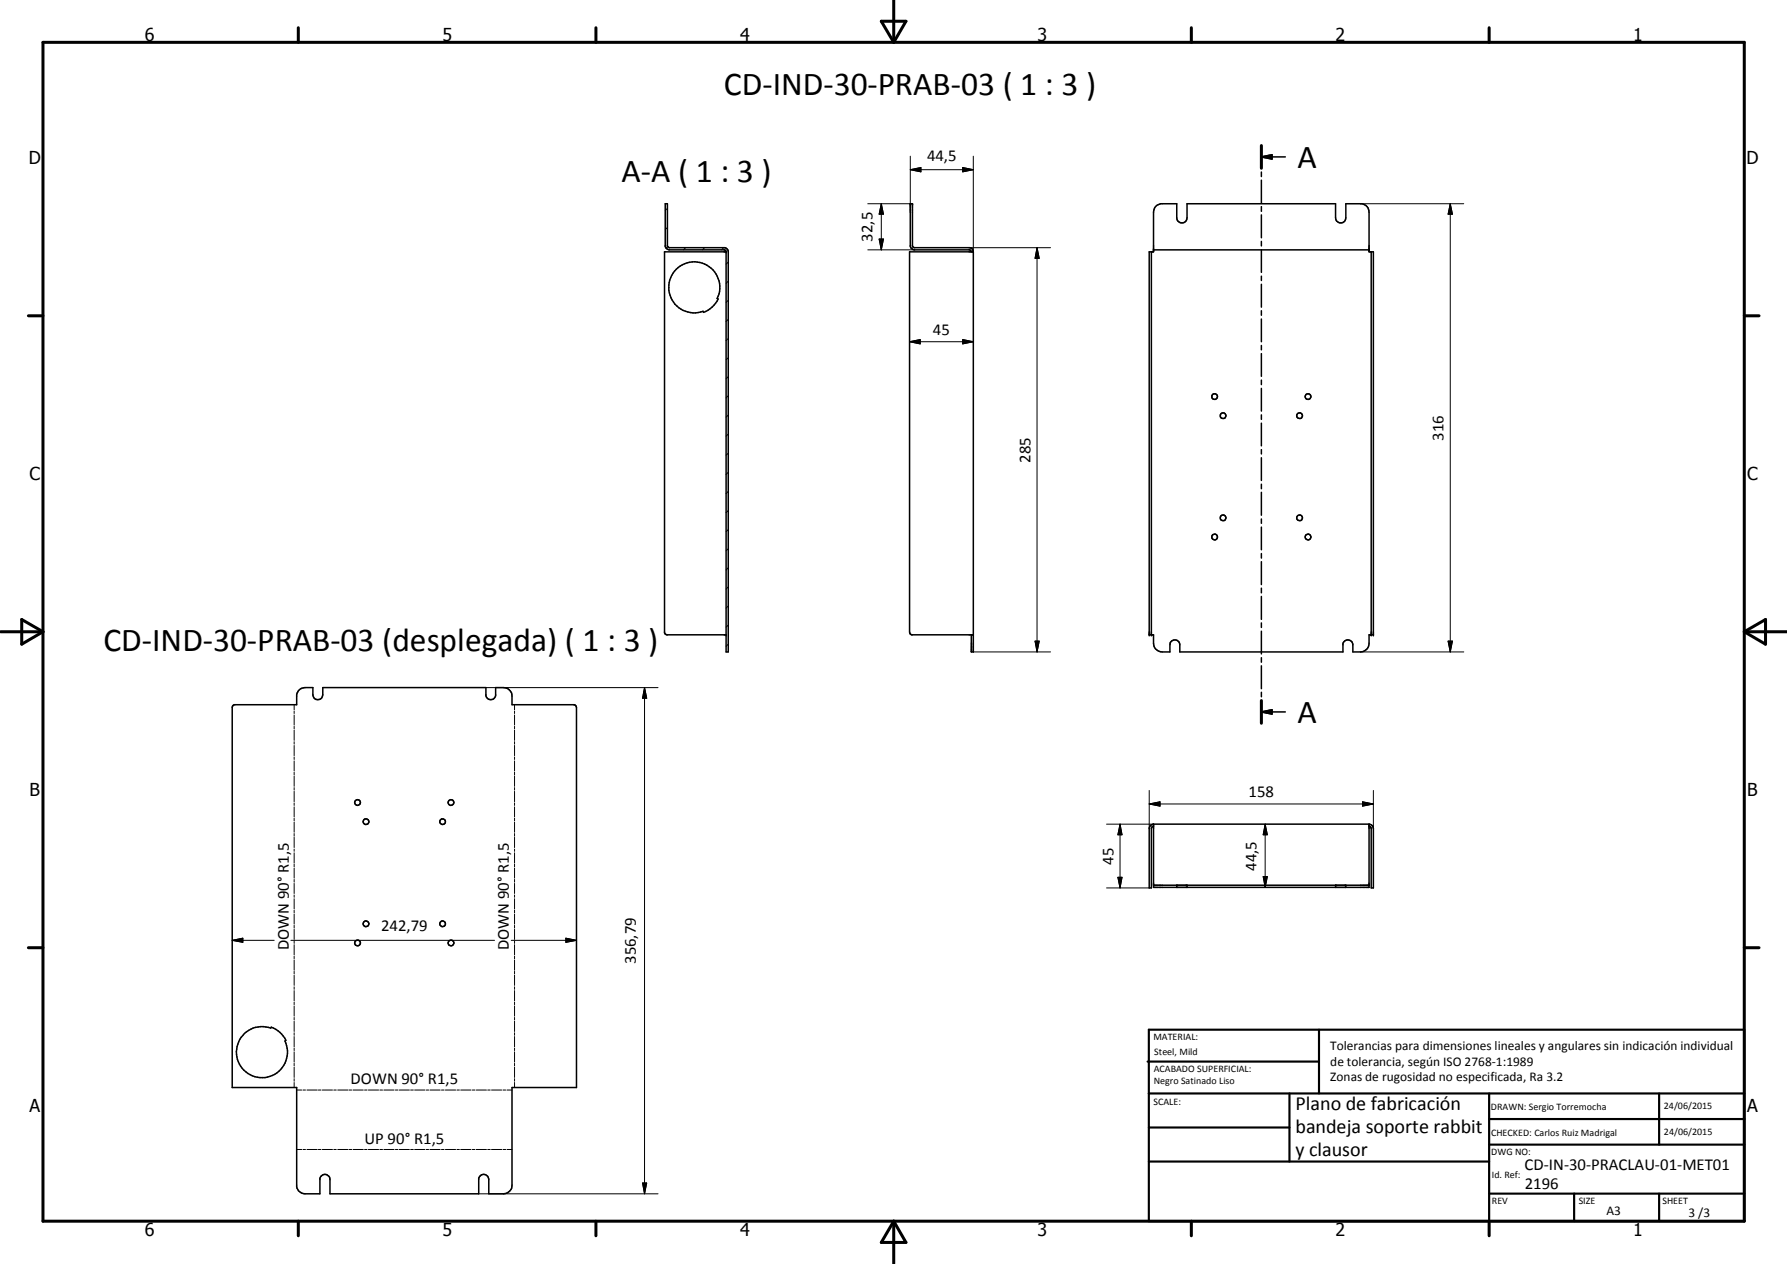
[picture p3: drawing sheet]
<svg xmlns="http://www.w3.org/2000/svg" width="420mm" height="297mm" viewBox="0 0 420 297" stroke-linecap="round" stroke-linejoin="round" font-family="sans-serif">
<g fill="none" stroke="#000" stroke-width=".35">
<path d="M296.6 36.9l2.5-.5v1zM296.6 34.2v5.3M296.6 36.9h5.6M156.4 47.9h.5l.1 10.1 .4 .2h13.1l.5 .4 .2 .4v94.2h-.5v-94.1l-.3-.4h-13l-.8-.4-.2-.4zM170.7 59.2h-14.5v89.5l.5 .5h14M228.4 59.2l-.4-.5h-13l-.8-.4-.2-.4v-10h.5v9.9l.2 .3 .3 .1h13.1a.97 .97 0 0 1 .7 1M228.8 59.2h-14.9v89.3l.1 .5 .3 .2h14.5M228.8 59.2v94h-.4v-4M270.7 59.2v90M271.2 58.7h50.7M271.7 48.6l1.2-.7h3.8v3.3a1.21 1.21 0 0 0 1.2 1.2 1.21 1.21 0 0 0 1.2-1.2v-3.3h34.9v3.3a1.21 1.21 0 0 0 1.2 1.2 1.21 1.21 0 0 0 1.2-1.2v-3.3h3.8a1.98 1.98 0 0 1 1.7 2v9.3h1v90h-1v2a2 2 0 0 1-2 2h-1.8v-1.7a1.19 1.19 0 0 0-1.1-1.1 1.19 1.19 0 0 0-1.2 .9v1.9h-38.4v-1.7a1.16 1.16 0 0 0-1.2-1.1 1.16 1.16 0 0 0-1.1 1.1v1.7h-1.8a2.09 2.09 0 0 1-2.1-2v-2h-1v-90h1v-9.3zM296.6 40.4v1.1"/>
<path d="M296.6 42.3v5.4M296.6 48.6v1.1M296.6 50.5v5.4M296.6 56.7v1.1M296.6 58.7v5.3M322.4 59.2v90M159 63.3a6 6 0 0 1 7.7-.6 6 6 0 0 1 1.9 7.4l.3 .2a6.4 6.4 0 0 1-3.5 3.1l-.1-.2a6 6 0 0 1-7.1-2.4 6 6 0 0 1 .8-7.5zM296.6 64.9v1M296.6 66.8v5.4M296.6 73v1.1M296.6 75v5.3M296.6 81.2v1"/>
<path d="M296.6 83.1v5.3M296.6 89.3v1.1M296.6 91.3v5.3M296.6 97.5v1.1M296.6 99.4v5.4M296.6 105.7v1M296.6 107.6v5.3M296.6 113.8v1.1M296.6 115.7v5.4M296.6 122v1M296.6 123.9v5.3M296.6 130.1v1"/>
<path d="M296.6 132v5.4M296.6 138.2v1.1M296.6 140.2v5.3M296.6 146.4v1M296.6 148.3v5.4M296.6 154.6v1M296.6 156.5v5.3M54.7 165.9l.4-.3h14.7v-2.4a1.98 1.98 0 0 1 1.9-1.6h1.9v1.6a1.16 1.16 0 0 0 1.1 1.2 1.16 1.16 0 0 0 1.2-1.2v-1.6h38.3v1.9a1.17 1.17 0 0 0 1.2 .9 1.17 1.17 0 0 0 1.1-.9v-1.9h1.9a2 2 0 0 1 2 2v2h14.6l.3 .2 .2 .4v89.4h-15.1v22.9a2 2 0 0 1-2 2h-3.5v-3.3a1.2 1.2 0 0 0-1-1.2 1.2 1.2 0 0 0-1.3 .9v3.6h-35v-3.3a1.2 1.2 0 0 0-1.1-1.2 1.2 1.2 0 0 0-1.3 .9v3.6h-3.5l-1-.3a1.78 1.78 0 0 1-.9-1.3v-23.3h-15.2zM296.6 167.3l2.5-.5v1zM296.6 162.7v1M296.6 164.6v5.4M296.6 167.3h5.6"/>
<path d="M271.2 193.7l-.7 .4-.3 .6v14h.5v-14l.2-.4 .3-.1M271.2 193.7v14.8h50.7v-14.8M271.2 193.7h50.7M321.9 193.7l.8 .4 .2 .6v14h-.5v-14l-.2-.4-.3-.1M271.2 208h50.7M276.7 208v.5M279.1 208v.5M314 208v.5M316.4 208v.5M57.5 242.9a6 6 0 0 1 6.2-1.3l.1-.2a6.2 6.2 0 0 1 3.4 3.1l-.2 .1a6 6 0 0 1-2.3 7.8 6 6 0 0 1-7.9-1.5 6 6 0 0 1 .7-8z"/>
<circle cx="285.6" cy="93.2" r=".67"/>
<circle cx="287.6" cy="97.7" r=".67"/>
<circle cx="305.6" cy="97.7" r=".67"/>
<circle cx="307.5" cy="93.2" r=".68"/>
<circle cx="285.6" cy="126.2" r=".69"/>
<circle cx="287.5" cy="121.7" r=".66"/>
<circle cx="305.6" cy="121.7" r=".67"/>
<circle cx="307.5" cy="126.2" r=".67"/>
<circle cx="84.1" cy="188.6" r=".67"/>
<circle cx="86.1" cy="193.1" r=".68"/>
<circle cx="104.1" cy="193.1" r=".67"/>
<circle cx="106" cy="188.6" r=".67"/>
<circle cx="86.1" cy="217.1" r=".68"/>
<circle cx="104" cy="217.1" r=".66"/>
<circle cx="84.1" cy="221.6" r=".67"/>
<circle cx="106" cy="221.6" r=".68"/>
</g>
<g fill="#000">
<circle cx="170.7" cy="59.2" r=".18"/>
<circle cx="214" cy="47.9" r=".18"/>
<circle cx="214.5" cy="47.9" r=".18"/>
<circle cx="271.2" cy="58.7" r=".18"/>
<circle cx="321.9" cy="58.7" r=".18"/>
<circle cx="170.7" cy="149.2" r=".18"/>
<circle cx="270.2" cy="149.2" r=".18"/>
<circle cx="270.7" cy="149.2" r=".18"/>
<circle cx="322.4" cy="149.2" r=".18"/>
<circle cx="322.9" cy="149.2" r=".18"/>
</g>
<g fill="none" stroke="#000" stroke-width=".24">
<path d="M214 39.9l2.5-.5v1zM214 39.9h14.8M214 36.7v13.2M226.3 39.4l2.5 .5-2.5 .5zM228.8 36.7v22.5M156.9 53.5l-.5 .5M156.9 49l-.5 .5M157 57.9l-.4 .4M161.2 58.2l-.5 .5M165.6 58.2l-.4 .5M170.1 58.2l-.4 .5M204 47.9h10"/>
<path d="M204 58.7h11M206.7 56.2h1l-.5 2.5zM207.2 47.9l.5 2.4h-1zM207.2 47.9v10.8M227.9 58.2h19.1M243.8 58.2l.5 2.5h-.9zM243.8 58.2v95M319.9 47.9h24.3M341 47.9l.5 2.4h-1zM341 47.9v105.3M171.2 79.5l-.5 .6M171.2 75.1l-.5 .5"/>
<path d="M171.2 70.6l-.5 .5M171.2 66.1l-.5 .5M171.2 61.6l-.5 .5M226.3 79.8l2.5 .5-2.5 .5zM171.2 97.5l-.5 .5M171.2 93l-.5 .5M171.2 88.5l-.5 .5M171.2 84.1l-.5 .4M213.9 80.3l2.5-.5v1zM213.9 80.3h14.9M171.2 120l-.5 .5M171.2 115.5l-.5 .5"/>
<path d="M171.2 111l-.5 .5M171.2 106.5l-.5 .5M171.2 102l-.5 .5M171.2 137.9l-.5 .5M171.2 133.4l-.5 .5M171.2 128.9l-.5 .6M171.2 124.5l-.5 .5M171.2 151.4l-.5 .5M171.2 146.9l-.5 .5M171.2 142.4l-.5 .5M228.8 153.2h18.2M243.4 150.7h.9l-.5 2.5z"/>
<path d="M319.9 153.2h24.3M340.5 150.7h1l-.5 2.5zM69.2 165.6v1.2M69.2 167.1v.6M69.2 168v2.4M69.2 170.7v.6M69.2 171.6v2.4M69.2 174.3v.6M69.2 175.2v2.4M69.2 177.9v.6M69.2 178.8v2.4M114.2 161.6h40.5"/>
<path d="M121 165.6v1.2M121 167.1v.6M121 168v2.4M121 170.7v.6M121 171.6v2.4M121 174.3v.6M121 175.2v2.4M121 177.9v.6M121 178.8v2.4M151.5 161.6l.5 2.5h-.9zM151.5 161.6v118.9M69.2 181.5v.6"/>
<path d="M69.2 182.4v2.4M69.2 185.1v.6M69.2 186v2.4M69.2 188.7v.6M69.2 189.6v2.4M69.2 192.3v.6M69.2 193.2v2.4M69.2 195.9v.6M69.2 196.8v2.4M69.2 199.5v.6M121 181.5v.6M121 182.4v2.4"/>
<path d="M121 185.1v.6M121 186v2.4M121 188.7v.6M121 189.6v2.4M121 192.3v.6M121 193.2v2.4M121 195.9v.6M121 196.8v2.4M121 199.5v.6M260.2 193.7h11M263.3 193.7l.5 2.5h-1zM263.3 193.7v15"/>
<path d="M270.2 188.9l2.5-.5v1zM270.2 188.9h52.7M270.2 185.8v8.9M297.5 193.7l.5 2.5h-1zM297.5 193.7v14.8M320.4 188.4l2.5 .5-2.5 .5zM322.9 185.8v8.9M69.2 200.4v2.4M69.2 203.1v.6M69.2 204v2.4M69.2 206.7v.6M69.2 207.6v2.4"/>
<path d="M69.2 210.3v.6M69.2 211.2v2.4M69.2 213.9v.6M69.2 214.8v2.4M69.2 217.5v.6M69.2 218.4v2.4M121 200.4v2.4M121 203.1v.6M121 204v2.4M121 206.7v.6M121 207.6v2.4M121 210.3v.6"/>
<path d="M121 211.2v2.4M121 213.9v.6M121 214.8v2.4M121 217.5v.6M121 218.4v2.4M260.2 208.7h10M262.8 206.2h1l-.5 2.5zM297 206h1l-.5 2.5zM54.6 221l2.5-.5v.9zM54.6 221h9.9M68.4 221h47.9M69.2 221.1v.6"/>
<path d="M69.2 222v2.4M69.2 224.7v.6M69.2 225.6v2.4M69.2 228.3v.6M69.2 229.2v2.4M69.2 231.9v.6M69.2 232.8v2.4M69.2 235.5v.6M69.2 236.4v2.4M69.2 239.1v.6M69.2 240v2.4M120.2 221h15.3"/>
<path d="M121 221.1v.6M121 222v2.4M121 224.7v.6M121 225.6v2.4M121 228.3v.6M121 229.2v2.4M121 231.9v.6M121 232.8v2.4M121 235.5v.6M121 236.4v2.4M121 239.1v.6M121 240v2.4"/>
<path d="M133 220.5l2.5 .5-2.5 .4zM69.2 242.7v.6M69.2 243.6v2.4M69.2 246.3v.6M69.2 247.2v2.4M69.2 249.9v.6M69.2 250.8v2.4M69.2 253.5v.6M69.2 254.4v1.2M69.8 256.2h1.1M71.2 256.2h.6M72.2 256.2h2.4"/>
<path d="M74.8 256.2h.7M75.8 256.2h2.4M78.5 256.2h.6M79.4 256.2h2.4M82.1 256.2h.6M83 256.2h2.4M85.7 256.2h.6M86.6 256.2h2.4M89.3 256.2h.6M90.2 256.2h2.5M93 256.2h.5M93.8 256.2h2.5"/>
<path d="M96.6 256.2h.6M97.5 256.2h2.4M100.2 256.2h.6M101.1 256.2h2.4M103.8 256.2h.6M104.7 256.2h2.4M107.4 256.2h.6M108.3 256.2h2.4M111 256.2h.7M112 256.2h2.4M114.7 256.2h.6M115.6 256.2h2.4"/>
<path d="M118.3 256.2h.6M119.2 256.2h1.2M121 242.7v.6M121 243.6v2.4M121 246.3v.6M121 247.2v2.4M121 249.9v.6M121 250.8v2.4M121 253.5v.6M121 254.4v1.2M69.8 270.1h1.1M71.2 270.1h.6"/>
<path d="M72.2 270.1h2.4M74.8 270.1h.7M75.8 270.1h2.4M78.5 270.1h.6M79.4 270.1h2.4M82.1 270.1h.6M83 270.1h2.4M85.7 270.1h.6M86.6 270.1h2.4M89.3 270.1h.6M90.2 270.1h2.5M93 270.1h.5"/>
<path d="M93.8 270.1h2.5M96.6 270.1h.6M97.5 270.1h2.4M100.2 270.1h.6M101.1 270.1h2.4M103.8 270.1h.6M104.7 270.1h2.4M107.4 270.1h.6M108.3 270.1h2.4M111 270.1h.7M112 270.1h2.4M114.7 270.1h.6"/>
<path d="M115.6 270.1h2.4M118.3 270.1h.6M119.2 270.1h1.2M151.1 278h.9l-.5 2.5zM112.6 280.5h42.1"/>
</g>
<g fill="none" stroke="#000" stroke-width=".71">
<path d="M10.1 9.9h400v277.1h-400zM70.1 6.5v3.4M140.1 6.5v3.4M207.2 5h5.8l-2.9 4.9zM210.1 0v9.9M280.1 6.5v3.4M350.1 6.5v3.4M296.6 34.2v5.3M6.7 74.2h3.4M410.1 74.2h3.5M.1 148.5h10M5.1 145.6l5 2.9-5 2.9z"/>
<path d="M410.1 148.5h10M410.1 148.5l5-2.9v5.8zM296.6 164.6v5.4M6.7 222.7h3.4M410.1 222.7h3.5M70.1 287v3.4M140.1 287v3.4M210.1 287v10M210.1 287l2.9 5h-5.8zM280.1 287v3.4M350.1 287v3.4"/>
</g>
<g fill="none" stroke="#000" stroke-width=".51">
<path d="M269.8 249.5h40.3M270.1 242h140v45h-140zM270.1 257h140M303.2 257v16M310.1 242v15M350.1 257v30M390.1 257v12M270.1 265h33.1M270.1 273h80M350.1 269h60M350.1 263h60M350.1 280.5h60"/>
<path d="M370.1 280.5v6.5M390.1 280.5v6.5"/>
</g>
<g fill="#000">
<path d="M214 39.9l2.5-.5v1zM296.6 36.9l2.5-.5v1zM206.7 56.2h1l-.5 2.5zM207.2 47.9l.5 2.4h-1zM226.3 39.4l2.5 .5-2.5 .5zM341 47.9l.5 2.4h-1zM213.9 80.3l2.5-.5v1zM243.8 58.2l.5 2.5h-.9zM226.3 79.8l2.5 .5-2.5 .5zM243.4 150.7h.9l-.5 2.5zM340.5 150.7h1l-.5 2.5zM151.5 161.6l.5 2.5h-.9z"/>
<path d="M296.6 167.3l2.5-.5v1zM263.3 193.7l.5 2.5h-1zM270.2 188.9l2.5-.5v1zM297.5 193.7l.5 2.5h-1zM320.4 188.4l2.5 .5-2.5 .5zM262.8 206.2h1l-.5 2.5zM297 206h1l-.5 2.5zM54.6 221l2.5-.5v.9zM133 220.5l2.5 .5-2.5 .4zM151.1 278h.9l-.5 2.5z"/>
</g>
<g font-size="7.9">
<text x="170.2" y="22.4">CD-IND-30-PRAB-03 ( 1 : 3 )</text>
<text x="305" y="39.4">A</text>
<text x="146.1" y="42.9">A-A ( 1 : 3 )</text>
<text x="24.3" y="152.9">CD-IND-30-PRAB-03 (desplegada) ( 1 : 3 )</text>
<text x="305" y="169.8">A</text>
</g>
<g font-size="4.7">
<text x="304.6" y="260.8">Plano de fabricación</text>
<text x="304.6" y="266.2">bandeja soporte rabbit</text>
<text x="304.6" y="271.6">y clausor</text>
</g>
<g font-size="4.2">
<text x="34" y="9.6">6</text>
<text x="104" y="9.6">5</text>
<text x="174" y="9.6">4</text>
<text x="244" y="9.6">3</text>
<text x="314" y="9.6">2</text>
<text x="384" y="9.6">1</text>
<text x="6.8" y="38.7">D</text>
<text x="410.6" y="38.7">D</text>
<text x="7" y="112.9">C</text>
<text x="410.8" y="112.9">C</text>
<text x="7" y="187.1">B</text>
<text x="410.8" y="187.1">B</text>
<text x="7" y="261.4">A</text>
<text x="410.8" y="261.4">A</text>
<text x="34" y="290.4">6</text>
<text x="104" y="290.4">5</text>
<text x="174" y="290.4">4</text>
<text x="244" y="290.4">3</text>
<text x="314" y="290.4">2</text>
<text x="384" y="290.4">1</text>
</g>
<g font-size="3.9">
<text x="218" y="37.8">44,5</text>
<text x="205.2" y="56.8" transform="rotate(-90 205.2 56.8)">32,5</text>
<text x="219.4" y="78.8">45</text>
<text x="339.4" y="103.5" transform="rotate(-90 339.4 103.5)">316</text>
<text x="242.3" y="108.7" transform="rotate(-90 242.3 108.7)">285</text>
<text x="293.6" y="187.4">158</text>
<text x="261.8" y="203.2" transform="rotate(-90 261.8 203.2)">45</text>
<text x="295.4" y="204.6" transform="rotate(-90 295.4 204.6)">44,5</text>
<text x="89.6" y="218.9">242,79</text>
<text x="67.9" y="223.3" transform="rotate(-90 67.9 223.3)">DOWN 90° R1,5</text>
<text x="119.7" y="223.3" transform="rotate(-90 119.7 223.3)">DOWN 90° R1,5</text>
<text x="149.5" y="226.6" transform="rotate(-90 149.5 226.6)">356,79</text>
<text x="82.4" y="254.8">DOWN 90° R1,5</text>
<text x="85.7" y="268.8">UP 90° R1,5</text>
<text x="358.5" y="275">CD-IN-30-PRACLAU-01-MET01</text>
<text x="358.5" y="279.4">2196</text>
</g>
<g font-size="3.1">
<text x="312.7" y="246.8">Tolerancias para dimensiones lineales y angulares sin indicación individual</text>
<text x="312.7" y="250.4">de tolerancia, según ISO 2768-1:1989</text>
<text x="312.7" y="254">Zonas de rugosidad no especificada, Ra 3.2</text>
<text x="377.7" y="285.6">A3</text>
<text x="397" y="285.9">3 /3</text>
</g>
<g font-size="2.4">
<text x="271.2" y="244.4">MATERIAL:</text>
<text x="271.3" y="252">ACABADO SUPERFICIAL:</text>
<text x="271.4" y="247.9">Steel, Mild</text>
<text x="271.3" y="254.6">Negro Satinado Liso</text>
<text x="271.2" y="259.7">SCALE:</text>
<text x="350.6" y="260.8">DRAWN: Sergio Torremocha</text>
<text x="391.2" y="260.6">24/06/2015</text>
<text x="350.6" y="266.9">CHECKED: Carlos Ruiz Madrigal</text>
<text x="391.2" y="266.7">24/06/2015</text>
<text x="350.6" y="271.4">DWG NO:</text>
<text x="350.8" y="276.9">Id. Ref:</text>
<text x="350.8" y="282.8">REV</text>
<text x="371.2" y="282.9">SIZE</text>
<text x="390.9" y="282.9">SHEET</text>
</g>
</svg>
